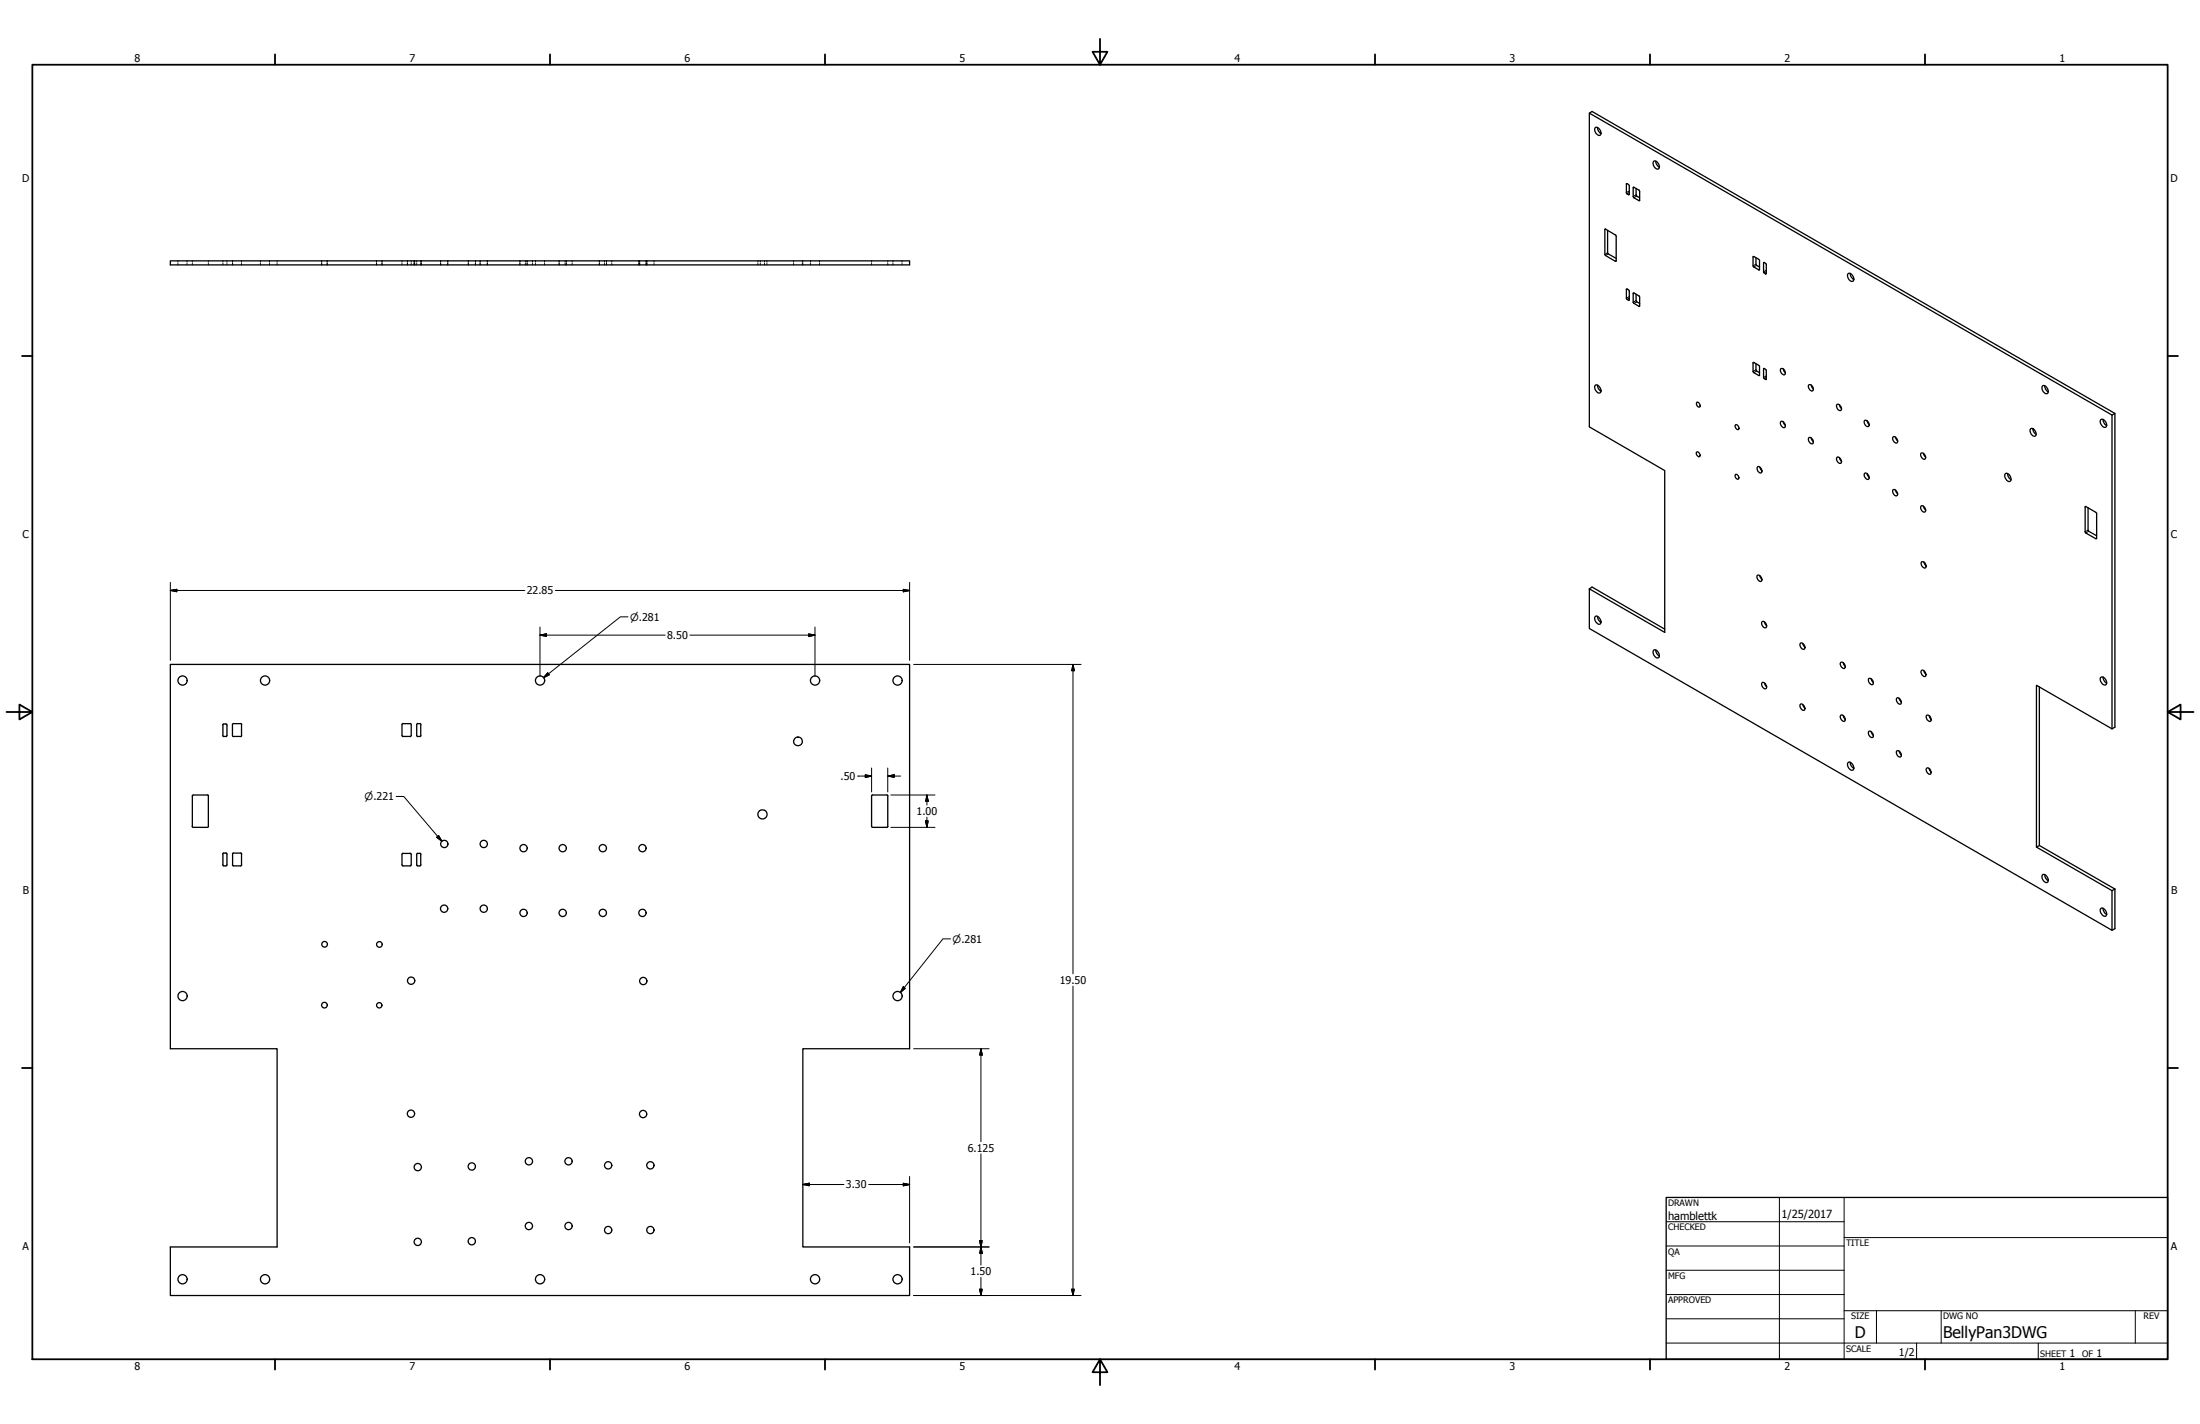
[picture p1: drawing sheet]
<svg xmlns="http://www.w3.org/2000/svg" width="864mm" height="559mm" viewBox="0 0 864 559" stroke-linecap="round" stroke-linejoin="round" font-family="sans-serif">
<!-- layer: Visible (ANSI) -->
<g fill="none" stroke="#000" stroke-width=".51">
<path d="M623.9 44.4l1.1-.6 205.2 118.4v123.2l-1.1 .6M626.1 50.2a1.37 1.37 0 0 1 2.1 1l.2 .6a.93 .93 0 0 1 0 .9 .93 .93 0 0 1-.9 .4l-1.1-1-.4-1zM627.1 50l.3 1.4 1.1 1M638.4 72.2v3.4M638.7 76.1l.6 .3M638.7 72.1l.6 .3M639.6 72.9v3.4M641.1 73.7v3.5M641.3 73.5l2.1 1.1M641.3 77.6l2.1 1.1M642.2 74v2.5M642.5 77l1.1 .6"/>
<path d="M643.6 75.1v3.5M649.3 63.2a2.16 2.16 0 0 1 1.8 3 1.98 1.98 0 0 1-1.8-.9 1.98 1.98 0 0 1 0-2.1zM650 63.2l.4 1.4 1 1.1M630 99.8l.1-9.9 4.2 2.4 .1 10.1M631.1 90.4v8.8M631.3 99.6l3.1 1.8M66.9 102.4h290.2v1.5h-290.2zM630.2 100.3l3.9 2.3M638.4 113.6v3.4M638.7 117.5l.6 .4M638.7 113.4l.6 .3M639.6 114.2v3.5"/>
<path d="M641.1 115.1v3.5M641.4 115l2 1.1M641.4 119.1l2 1.1M642.2 115.4v2.5M642.5 118.4l1.1 .7M643.6 116.6v3.4M692.3 103.2v3.5M692.5 103l.6 .4M692.5 107.1l.6 .4M693.4 103.8v3.5M725.4 107.5a1.36 1.36 0 0 1 2.1 1l.1 .5a.93 .93 0 0 1 0 1 .93 .93 0 0 1-.8 .4l-.9-.5-.5-1zM726.3 107.3l.4 1.4 1 1"/>
<path d="M626.1 151.3a1.36 1.36 0 0 1 2.1 1l.2 .5a.93 .93 0 0 1 0 1 .93 .93 0 0 1-.9 .4l-1.4-1.5zM627.1 151.1l.3 1.4 1.1 1M666.1 157.9a1.18 1.18 0 0 1 1.1 .6 1.18 1.18 0 0 1-.1 1.3l-.9-.5-.3-.7zM690.7 147.2l-.3 .2M692.3 144.8v3.3M692.5 144.6l.6 .4M692.5 148.6l.6 .3M693.4 145.4v3.4M699 144.7a1.44 1.44 0 0 1 1.6 .7 1.44 1.44 0 0 1-.3 1.7l-1-.7-.4-.9zM700 144.8l.8 1.4M710 151.1a1.41 1.41 0 0 1 1.6 .7 1.41 1.41 0 0 1-.3 1.7l-.7-.4-.6-.8zM711 151.1l.8 1.5"/>
<path d="M721 158.8a1.55 1.55 0 0 1 1.5 .6 1.55 1.55 0 0 1 .1 1.6 1.63 1.63 0 0 1-1.6-2.2zM722.1 158.8l.8 1.5M801.9 151.3a2.16 2.16 0 0 1 1.9 3.1 1.98 1.98 0 0 1-1.9-1 1.98 1.98 0 0 1 0-2.1zM802.6 151.4l.4 1.4 1 1M666 177.4a1.16 1.16 0 0 1 1.1 .5 1.16 1.16 0 0 1 0 1.3l-.3 .1-.8-.9zM681.2 166.8a1.19 1.19 0 0 1 1.2 .5 1.19 1.19 0 0 1 0 1.3l-.6-.1-.6-.7zM699 165.5a1.51 1.51 0 0 1 1.6 .6 1.51 1.51 0 0 1 0 1.7 1.68 1.68 0 0 1-1.6-2.3zM700 165.5l.8 1.4M710 171.8a1.51 1.51 0 0 1 1.5 .7 1.51 1.51 0 0 1 .1 1.6 1.68 1.68 0 0 1-1.6-2.3zM710.9 171.8l.9 1.5M721 179.5a1.51 1.51 0 0 1 1.6 .6 1.51 1.51 0 0 1 0 1.7 1.68 1.68 0 0 1-1.6-2.3zM722 179.6l.9 1.4"/>
<path d="M731.9 165a1.44 1.44 0 0 1 1.6 .7 1.44 1.44 0 0 1-.3 1.7l-1-.6-.4-1zM732.9 165.1l.8 1.5M743.1 171.5a1.51 1.51 0 0 1 1.5 .6 1.51 1.51 0 0 1 .1 1.7 1.68 1.68 0 0 1-1.6-2.3zM744 171.6l.9 1.4M754.1 177.9a1.41 1.41 0 0 1 1.5 .7 1.41 1.41 0 0 1-.3 1.7l-.7-.4-.5-.8zM755.1 177.9l.8 1.5M797.1 168.3a1.89 1.89 0 0 1 1.8 .8 1.89 1.89 0 0 1 .1 2 2.03 2.03 0 0 1-1.9-2.8zM798 168.2l.3 1.3 1 .9M824.5 164.8l.4-.3a2.16 2.16 0 0 1 1.8 3.1 2.07 2.07 0 0 1-2.2-2.8zM825.6 164.6l.6 1.8 .8 .6M830.2 162.2l-1.1 .7M681.2 186.2a1.03 1.03 0 0 1 1.2 .6 1.03 1.03 0 0 1-.3 1.3l-.9-.8z"/>
<path d="M689.9 183.3a1.39 1.39 0 0 1 1.5 .7 1.39 1.39 0 0 1-.3 1.6l-1-.7-.4-.9zM690.8 183.3l.8 1.4M731.9 185.8a1.51 1.51 0 0 1 1.5 .6 1.51 1.51 0 0 1 .1 1.7 1.68 1.68 0 0 1-1.6-2.3zM732.9 185.9l.8 1.4M743.1 192.2a1.51 1.51 0 0 1 1.5 .7 1.51 1.51 0 0 1 0 1.6 1.63 1.63 0 0 1-1.5-2.3zM744 192.3l.9 1.4M754.1 198.6a1.51 1.51 0 0 1 1.5 .6 1.51 1.51 0 0 1 0 1.7 1.68 1.68 0 0 1-1.5-2.3zM755 198.6l.9 1.5M787.3 185.8a1.97 1.97 0 0 1 1.8 1 1.97 1.97 0 0 1-.1 2.1 2.12 2.12 0 0 1-1.7-3.1zM788 185.8l.4 1.4 1 1M818.5 198.9v9.8M818.8 198.8l3.9 2.2"/>
<path d="M819.7 199.3v8.7M818.8 209.2l3.9 2.2M819.9 208.5l3.1 1.7M823 201.5v9.8M623.9 231.1l29.6 17.1v-63.5l-29.6-17.2v-123.1l205.2 118.5v123.1M623.9 231.1v15.5l205.2 118.5v-15.6M623.9 231.1l1.1-.7 28.5 16.5M689.8 225.8a1.41 1.41 0 0 1 1.6 .7 1.41 1.41 0 0 1-.3 1.7l-.7-.4-.6-.8zM690.8 225.9l.8 1.4M754.3 220.5a1.44 1.44 0 0 1 1.5 .7 1.44 1.44 0 0 1-.2 1.7l-1.1-.7-.4-.9zM755.3 220.6l.8 1.5M626.1 242.1a1.36 1.36 0 0 1 2.1 1l.2 .5a.93 .93 0 0 1 0 1 .93 .93 0 0 1-.9 .4l-1.1-1-.4-1.1z"/>
<path d="M627.1 241.9l.3 1.3 1.1 1M649 255.3a1.36 1.36 0 0 1 2.1 1l.2 .5a.93 .93 0 0 1 0 1 .93 .93 0 0 1-.9 .4l-.8-.6-.6-.9zM650 255.1l.4 1.4 1 1M691.6 244a1.4 1.4 0 0 1 1.6 .7 1.4 1.4 0 0 1-.2 1.7l-.8-.3-.6-.9zM692.7 244l.8 1.5M706.7 252.5a1.51 1.51 0 0 1 1.5 .6 1.51 1.51 0 0 1 .1 1.7 1.68 1.68 0 0 1-1.6-2.3zM707.7 252.5l.8 1.4M722.6 260a1.43 1.43 0 0 1 1.5 .7 1.43 1.43 0 0 1-.3 1.7l-1-.7-.4-1zM66.9 260.7h290.2v150.8h-41.9v77.8h41.9v19.1h-290.2v-19.1h41.9v-77.8h-41.9zM691.6 268a1.41 1.41 0 0 1 1.6 .6 1.41 1.41 0 0 1-.2 1.7l-.8-.3-.6-.8zM692.7 268l.8 1.5M706.7 276.4a1.51 1.51 0 0 1 1.5 .6 1.51 1.51 0 0 1 .1 1.7 1.68 1.68 0 0 1-1.6-2.3z"/>
<path d="M707.6 276.5l.9 1.4M723.5 260l.8 1.5M733.6 266.3a1.51 1.51 0 0 1 1.5 .6 1.51 1.51 0 0 1 0 1.7 1.63 1.63 0 0 1-1.5-2.3zM734.5 266.4l.9 1.4M744.5 274a1.51 1.51 0 0 1 1.6 .6 1.51 1.51 0 0 1 0 1.7 1.68 1.68 0 0 1-1.6-2.3zM745.5 274l.9 1.5M754.3 263.1a1.4 1.4 0 0 1 1.4 .8 1.4 1.4 0 0 1-.2 1.6l-1.1-.7-.3-.9zM755.2 263.2l.8 1.5M800.5 269.6v62.2l29.7 17.1M824.5 265.9a1.89 1.89 0 0 1 2 .5 1.89 1.89 0 0 1 .4 2l-.2 .3a2.01 2.01 0 0 1-2.2-2.8zM825.6 265.7l.6 1.8 .8 .6M87.4 288.6l.5 .5"/>
<path d="M87.5 284.5v4.1M87.9 284.1l-.5 .4M87.9 284.1l1 .1 .2 .3v4.1l-.2 .4h-1M91.2 284.4l.1 4.4 3.4 .2 .2-.4M91.6 284h2.8M91.7 283.9l-.5 .4M94.5 283.9l.4 .4M94.8 284.4v4.2M157.8 284.4l.1 4.4 3.1 .3 .4-.5v-4.2M158.2 284h2.8M158.2 283.9l-.4 .4M161 283.9l.4 .4"/>
<path d="M163.6 284.4v4.4l1.4 .2 .2-.4M164 284h.8M164 283.9l-.4 .4M164.8 283.9l.4 .4M165.2 284.4v4.2M722.6 280.7a1.4 1.4 0 0 1 1.5 .7 1.4 1.4 0 0 1-.3 1.7l-1-.7-.4-.9zM723.5 280.8l.8 1.5M725.4 299.3a1.36 1.36 0 0 1 2.1 1.1l.1 .5a.93 .93 0 0 1 0 .9 .93 .93 0 0 1-.8 .5l-.9-.6-.5-1zM726.3 299.1l.4 1.4 1 1.1M733.6 287.1a1.51 1.51 0 0 1 1.5 .6 1.51 1.51 0 0 1 0 1.7 1.68 1.68 0 0 1-1.5-2.3zM734.5 287.1l.9 1.5M744.5 294.7a1.51 1.51 0 0 1 1.6 .6 1.51 1.51 0 0 1 0 1.7 1.63 1.63 0 0 1-1.6-2.3z"/>
<path d="M745.5 294.8l.9 1.4M756.3 280.7a1.43 1.43 0 0 1 1.5 .8 1.43 1.43 0 0 1-.2 1.6l-1.1-.7-.4-.9zM757.2 280.8l.9 1.5M829.1 286l-29.7-17.1v63.5l29.7 17.1M81.4 312l-5.9 .1v12.2M81.4 311.9l.5 .4M81.8 312.4v11.9M342.5 312h5.6M342.6 311.9l-.5 .4v12M348.1 311.9l.5 .4M348.5 312.4v11.9M756.3 301.5a1.4 1.4 0 0 1 1.5 .7 1.4 1.4 0 0 1-.2 1.6l-1.1-.7-.4-.8z"/>
<path d="M757.2 301.6l.9 1.4M75.4 324.3l.5 .4h5.5l.5-.4M87.4 339.4l.5 .4M87.5 335.2v4.2M87.9 334.7l-.5 .4M87.9 334.8h1l.2 .3v4.3M89.1 339.4l-.2 .3-1 .1M91.2 339.4l.5 .4h2.7l.5-.4M94.4 334.8l-3.1 .1v4.5M94.5 334.7l.4 .4M94.8 335.2v4.2M157.8 339.4l.4 .4h2.8l.4-.4"/>
<path d="M158.2 334.9h2.8M158.2 334.8l-.4 .4v4.2M161 334.8l.4 .4v4.2M163.6 339.4l.4 .4 1-.1 .2-.3M164 334.9h.8M164 334.8l-.4 .4v4.2M164.8 334.8l.4 .4M165.2 335.3v4.1M342.1 324.3l.5 .4M348.6 324.3l-.5 .4h-5.6M800.5 331.8l-1.1 .6M801.9 343.2a2.16 2.16 0 0 1 1.9 3 1.98 1.98 0 0 1-1.9-.9 1.98 1.98 0 0 1 0-2.1z"/>
<path d="M802.6 343.2l.4 1.4 1 1M824.5 356.6l.4-.2a1.98 1.98 0 0 1 1.8 1.1 1.98 1.98 0 0 1-.3 2.1 2.47 2.47 0 0 1-1.9-3zM825.6 356.4l.6 1.9 .8 .5M830.2 348.9l-1.1 .6M830.2 348.9v15.5l-1.1 .7"/>
<circle cx="71.7" cy="267" r="1.81"/>
<circle cx="104" cy="267" r="1.81"/>
<circle cx="212" cy="267" r="1.81"/>
<circle cx="319.9" cy="267" r="1.81"/>
<circle cx="352.3" cy="267" r="1.81"/>
<circle cx="313.3" cy="291" r="1.72"/>
<circle cx="299.3" cy="319.6" r="1.8"/>
<circle cx="174.4" cy="331.2" r="1.43"/>
<circle cx="189.9" cy="331.2" r="1.43"/>
<circle cx="205.5" cy="332.8" r="1.43"/>
<circle cx="220.9" cy="332.8" r="1.43"/>
<circle cx="236.6" cy="332.8" r="1.43"/>
<circle cx="252.2" cy="332.8" r="1.43"/>
<circle cx="174.3" cy="356.6" r="1.43"/>
<circle cx="189.9" cy="356.6" r="1.43"/>
<circle cx="205.5" cy="358.2" r="1.43"/>
<circle cx="220.9" cy="358.2" r="1.43"/>
<circle cx="236.6" cy="358.2" r="1.43"/>
<circle cx="252.2" cy="358.2" r="1.43"/>
<circle cx="127.4" cy="370.6" r="1.11"/>
<circle cx="148.9" cy="370.6" r="1.11"/>
<circle cx="71.7" cy="390.9" r="1.81"/>
<circle cx="127.3" cy="394.4" r="1.11"/>
<circle cx="148.9" cy="394.5" r="1.05"/>
<circle cx="161.4" cy="384.8" r="1.43"/>
<circle cx="252.5" cy="385" r="1.43"/>
<circle cx="352.3" cy="390.9" r="1.81"/>
<circle cx="161.3" cy="437" r="1.43"/>
<circle cx="252.4" cy="437.2" r="1.43"/>
<circle cx="164" cy="458" r="1.43"/>
<circle cx="185.2" cy="457.7" r="1.43"/>
<circle cx="207.6" cy="455.7" r="1.43"/>
<circle cx="223.2" cy="455.7" r="1.43"/>
<circle cx="238.7" cy="457.3" r="1.43"/>
<circle cx="255.3" cy="457.3" r="1.43"/>
<circle cx="164" cy="487.3" r="1.43"/>
<circle cx="185.2" cy="487.1" r="1.43"/>
<circle cx="207.6" cy="481.1" r="1.43"/>
<circle cx="223.2" cy="481.1" r="1.43"/>
<circle cx="238.7" cy="482.7" r="1.43"/>
<circle cx="255.3" cy="482.7" r="1.43"/>
<circle cx="71.7" cy="502" r="1.81"/>
<circle cx="104" cy="502" r="1.81"/>
<circle cx="212" cy="502" r="1.81"/>
<circle cx="319.9" cy="502" r="1.81"/>
<circle cx="352.3" cy="502" r="1.81"/>
</g>
<!-- layer: Hidden (ANSI) -->
<g fill="none" stroke="#000" stroke-width=".39">
<path d="M69.8 102.4v.5M69.8 103.4v.5M73.4 102.4v.5M73.4 103.4v.5M75.5 102.4v.5M75.5 103.4v.5M81.8 102.4v.5M81.8 103.4v.5M87.5 102.4v.5M87.5 103.4v.5M89.1 102.4v.5M89.1 103.4v.5"/>
<path d="M91.2 102.4v.5M91.2 103.4v.5M94.8 102.4v.5M94.8 103.4v.5M102.2 102.4v.5M102.2 103.4v.5M105.8 102.4v.5M105.8 103.4v.5M108.8 102.4v.5M108.8 103.4v.5M126.2 102.4v.5M126.2 103.4v.5"/>
<path d="M126.3 102.4v.5M126.3 103.4v.5M128.4 102.4v.5M128.4 103.4v.5M128.5 102.4v.5M128.5 103.4v.5M147.8 102.4v.5M147.8 103.4v.5M149.9 102.4v.5M149.9 103.4v.5M157.8 102.4v.5M157.8 103.4v.5"/>
<path d="M159.9 102.4v.5M159.9 103.4v.5M160 102.4v.5M160 103.4v.5M161.4 102.4v.5M161.4 103.4v.5M162.6 102.4v.5M162.6 103.4v.5M162.7 102.4v.5M162.7 103.4v.5M162.8 102.4v.5M162.8 103.4v.5"/>
<path d="M163.6 102.4v.5M163.6 103.4v.5M165.2 102.4v.5M165.2 103.4v.5M165.4 102.4v.5M165.4 103.4v.5M173 102.4v.5M173 103.4v.5M175.8 102.4v.5M175.8 103.4v.5M183.8 102.4v.5M183.8 103.4v.5"/>
<path d="M186.6 102.4v.5M186.6 103.4v.5M188.5 102.4v.5M188.5 103.4v.5M191.3 102.4v.5M191.3 103.4v.5M204.1 102.4v.5M204.1 103.4v.5M206.2 102.4v.5M206.2 103.4v.5M206.9 102.4v.5M206.9 103.4v.5"/>
<path d="M209 102.4v.5M209 103.4v.5M210.2 102.4v.5M210.2 103.4v.5M213.7 102.4v.5M213.7 103.4v.5M219.5 102.4v.5M219.5 103.4v.5M221.8 102.4v.5M221.8 103.4v.5M222.2 102.4v.5M222.2 103.4v.5"/>
<path d="M224.6 102.4v.5M224.6 103.4v.5M235.3 102.4v.5M235.3 103.4v.5M237.3 102.4v.5M237.3 103.4v.5M238.1 102.4v.5M238.1 103.4v.5M240.2 102.4v.5M240.2 103.4v.5M250.8 102.4v.5M250.8 103.4v.5"/>
<path d="M251 102.4v.5M251 103.4v.5M251.1 102.4v.5M251.1 103.4v.5M253.6 102.4v.5M253.6 103.4v.5M253.8 102.4v.5M253.8 103.4v.5M253.9 102.4v.5M253.9 103.4v.5M256.7 102.4v.5M256.7 103.4v.5"/>
<path d="M297.5 102.4v.5M297.5 103.4v.5M298.4 102.4v.5M298.4 103.4v.5M300.1 102.4v.5M300.1 103.4v.5M301.1 102.4v.5M301.1 103.4v.5M311.5 102.4v.5M311.5 103.4v.5M315 102.4v.5M315 103.4v.5"/>
<path d="M315.2 102.4v.5M315.2 103.4v.5M318.1 102.4v.5M318.1 103.4v.5M321.7 102.4v.5M321.7 103.4v.5M342.1 102.4v.5M342.1 103.4v.5M348.5 102.4v.5M348.5 103.4v.5M350.5 102.4v.5M350.5 103.4v.5"/>
<path d="M354.1 102.4v.5M354.1 103.4v.5"/>
</g>
<!-- layer: Visible Narrow (ANSI) -->
<g fill="none" stroke="#000" stroke-width=".39">
<path d="M638.7 72.1l-.3 .1M639.6 76.3l-.3 .1M639.6 75.6l-.9 .5M639.6 74.9l-1.2 .7M641.3 73.5l-.2 .2M642.2 76.5l-1.1 .7M642.5 77l-1.2 .6M643.6 78.6l-.2 .1M630.2 89.9l-.2 .1M631.1 99.2l-1.1 .6M631.3 99.6l-1.1 .7M634.4 102.4l-.3 .2"/>
<path d="M638.7 113.4l-.3 .2M639.6 117.7l-.3 .2M639.6 117l-.9 .5M639.6 116.4l-1.2 .6M641.4 115l-.3 .1M642.2 117.9l-1.1 .7M642.5 118.4l-1.1 .7M688.5 100.6l-.4 .2M689.3 103.7l-1.2 .6M689.5 104.1l-1 .7M690.7 105.8l-.3 .1M692.5 103l-.2 .2"/>
<path d="M693.4 106l-1.1 .7M693.4 106.6l-.9 .5M693.4 107.3l-.3 .2M643.6 120l-.2 .2M688.5 142.2l-.4 .2M689.3 145.1l-1.2 .6M689.5 145.6l-1 .6M690.7 147.2l-.3 .2M692.5 144.6l-.2 .2M693.4 147.4l-1.1 .7M693.4 148.1l-.9 .5M693.4 148.8l-.3 .1"/>
<path d="M818.8 198.8l-.3 .1M819.7 208l-1.2 .7M819.9 208.5l-1.1 .7M823 211.3l-.3 .1"/>
</g>
<g fill="none" stroke="#000" stroke-width=".51">
<path d="M638.4 75.6l.3 .5M638.7 72.1l-.3 .1M639.3 72.4l.3 .5M639.6 76.3l-.3 .1M641.1 77.2l.2 .4M641.3 73.5l-.2 .2M642.2 76.5l.3 .5M643.4 74.6l.2 .5M643.6 78.6l-.2 .1M630 99.8l.2 .5M631.1 99.2l.2 .4M634.4 102.4l-.3 .2"/>
<path d="M638.4 117l.3 .5M638.7 113.4l-.3 .2M639.3 113.7l.3 .5M639.6 117.7l-.3 .2M641.1 118.6l.3 .5M641.4 115l-.3 .1M642.2 117.9l.3 .5M643.4 116.1l.2 .5M688.2 100.7l2.5 1.4-.1 3.9-2.3-1.4zM689.3 101.2v2.5l.2 .4 1.2 .7M692.3 106.7l.2 .4M692.5 103l-.2 .2"/>
<path d="M693.1 103.4l.3 .4M693.4 107.3l-.3 .2M643.6 120l-.2 .2M689.3 142.7l.1 2.8 1.3 .7M690.7 147.2v-3.5l-2.5-1.5 .1 3.9 2.1 1.3M692.3 148.1l.2 .5M692.5 144.6l-.2 .2M693.1 145l.3 .4M693.4 148.8l-.3 .1M818.8 198.8l-.3 .1M818.5 208.7l.3 .5M819.7 208l.2 .5"/>
<path d="M822.7 201l.3 .5M823 211.3l-.3 .1"/>
</g>
<!-- layer: Border (ANSI) -->
<g fill="none" stroke="#000" stroke-width=".7">
<path d="M431.8 15.2v10.2l-2.9-5.1h5.8l-2.9 5.1M12.7 25.4h838.2v508h-838.2zM107.9 21.3v4.1M215.9 21.3v4.1M323.8 21.3v4.1M539.8 21.3v4.1M647.7 21.3v4.1M755.6 21.3v4.1M8.6 139.7h4.1M850.9 139.7h4.1M2.5 279.4h10.2l-5.1-2.9v5.8l5.1-2.9M850.9 279.4l5.1 2.9v-5.8l-5.1 2.9h10.2"/>
<path d="M8.6 419.1h4.1M850.9 419.1h4.1M107.9 533.4v4.1M215.9 533.4v4.1M323.8 533.4v4.1M431.8 533.4l2.9 5.1h-5.8l2.9-5.1v10.2M539.8 533.4v4.1M647.7 533.4v4.1M755.6 533.4v4.1"/>
</g>
<!-- layer: Title (ANSI) -->
<g fill="none" stroke="#000" stroke-width=".39">
<path d="M654 479.4h69.9M698.5 469.9v63.5M723.9 469.9v63.5M654 488.9h69.9M654 498.5h69.9M723.9 485.6h127M654 508h69.9M654 517.5h69.9M723.9 514.3h127M736.6 514.3v12.7M762 514.3v12.7M838.2 514.3v12.7"/>
<path d="M654 527h196.9M752.3 527v6.4M800.1 527v6.4"/>
</g>
<path d="M654 469.9h196.9v63.5h-196.9z" fill="none" stroke="#000" stroke-width=".51"/>
<!-- layer: Dimension (ANSI) -->
<g fill="none" stroke="#000" stroke-width=".39">
<path d="M66.9 231.7l2.5-.4v.9zM66.9 231.7h139.1M66.9 228.5v30.6M218 231.7h139.1M354.6 231.3l2.5 .4-2.5 .5zM357.1 228.5v30.6M212 249.2l2.5-.5v1zM212 249.2h49.1M212 246.1v19.4M246.5 242.1h-3l-30.1 23.8M270.8 249.2h49.1M317.4 248.7l2.5 .5-2.5 .5z"/>
<path d="M319.9 246.1v19.4M215 264l.6 .8-2.2 1.1zM358.6 260.7h65.8M421.2 260.7l.5 2.5h-1zM421.2 260.7v121.4M155.5 312.5h3l15 17.6M336.6 304.5h5.5M339.7 304l2.4 .5-2.4 .6zM342.1 301.4v9.4M348.5 304.5l2.5-.5v1.1zM348.5 304.5h5M348.5 301.4v9.4"/>
<path d="M349.7 312h17.3M363.9 312l.5 2.5h-1.1zM363.9 312v3.9M171.4 328.5l.8-.6 1.3 2.2zM349.7 324.7h17.3M363.3 322.1h1.1l-.5 2.6zM363.9 320.7v4M373.1 368.4h-3l-16.7 21.1M354.6 387.2l.7 .7-1.9 1.6zM421.2 387v121.4M358.6 411.5h29.6M385.1 411.5l.5 2.5h-1z"/>
<path d="M385.1 411.5v36.6M385.1 452.8v43.6M315.2 464.8l2.5-.5v1zM315.2 464.8h16.1M341 464.8h16.1M354.6 464.3l2.5 .5-2.5 .5zM357.1 461.6v26.1M358.6 489.3h29.6M384.6 486.9h1l-.5 2.4zM385.1 489.3l.5 2.5h-1zM358.6 508.4h65.8M384.6 505.9h1l-.5 2.5z"/>
<path d="M385.1 501.3v7.1M420.7 505.9h1l-.5 2.5z"/>
</g>
<g fill="#000" stroke="#000" stroke-width=".39">
<path d="M66.9 231.7l2.5-.4zM66.9 231.7l2.5-.4v.9zM354.6 232.2l2.5-.5zM354.6 231.3l2.5 .4-2.5 .5zM212 249.2l2.5-.5zM212 249.2l2.5-.5v1zM317.4 249.7l2.5-.5zM317.4 248.7l2.5 .5-2.5 .5zM215 264l-1.6 1.9zM215 264l.6 .8-2.2 1.1zM421.2 260.7l.5 2.5zM421.2 260.7l.5 2.5h-1z"/>
<path d="M339.7 305.1l2.4-.6zM339.7 304l2.4 .5-2.4 .6zM348.5 304.5l2.5-.5zM348.5 304.5l2.5-.5v1.1zM363.9 312l.5 2.5zM363.9 312l.5 2.5h-1.1zM171.4 328.5l2.1 1.6zM171.4 328.5l.8-.6 1.3 2.2zM363.3 322.1l.6 2.6zM363.3 322.1h1.1l-.5 2.6zM354.6 387.2l-1.2 2.3zM354.6 387.2l.7 .7-1.9 1.6z"/>
<path d="M385.1 411.5l.5 2.5zM385.1 411.5l.5 2.5h-1zM315.2 464.8l2.5-.5zM315.2 464.8l2.5-.5v1zM354.6 465.3l2.5-.5zM354.6 464.3l2.5 .5-2.5 .5zM384.6 486.9l.5 2.4zM384.6 486.9h1l-.5 2.4zM385.1 489.3l.5 2.5zM385.1 489.3l.5 2.5h-1zM384.6 505.9l.5 2.5zM384.6 505.9h1l-.5 2.5z"/>
<path d="M420.7 505.9l.5 2.5zM420.7 505.9h1l-.5 2.5z"/>
</g>
<g font-size="6.3">
<text x="728.1" y="524.9">D</text>
<text x="762.8" y="525">BellyPan3DWG</text>
</g>
<g font-size="4.4">
<text x="654.8" y="478.6">hamblettk</text>
<text x="699.3" y="478">1/25/2017</text>
</g>
<g font-size="4.2">
<text x="52.8" y="24.4">8</text>
<text x="160.8" y="24.4">7</text>
<text x="268.7" y="24.4">6</text>
<text x="376.7" y="24.4">5</text>
<text x="484.6" y="24.4">4</text>
<text x="592.6" y="24.4">3</text>
<text x="700.5" y="24.4">2</text>
<text x="808.5" y="24.4">1</text>
<text x="8.8" y="71.4">D</text>
<text x="852" y="71.4">D</text>
<text x="8.9" y="211.1">C</text>
<text x="852.2" y="211.1">C</text>
<text x="206.8" y="233.2">22.85</text>
<text x="261.9" y="250.8">8.50</text>
<text x="329.9" y="306.1">.50</text>
<text x="359.8" y="319.8">1.00</text>
<text x="9" y="350.8">B</text>
<text x="852.2" y="350.8">B</text>
<text x="416" y="386.1">19.50</text>
<text x="379.9" y="451.9">6.125</text>
<text x="332" y="466.3">3.30</text>
<text x="8.9" y="490.5">A</text>
<text x="852.2" y="490.5">A</text>
<text x="381" y="500.4">1.50</text>
<text x="745.4" y="532">1/2</text>
<text x="812.4" y="532.6">1</text>
<text x="823" y="532.6">1</text>
<text x="52.8" y="537.5">8</text>
<text x="160.8" y="537.5">7</text>
<text x="268.7" y="537.5">6</text>
<text x="376.7" y="537.5">5</text>
<text x="484.6" y="537.5">4</text>
<text x="592.6" y="537.5">3</text>
<text x="700.5" y="537.5">2</text>
<text x="808.5" y="537.5">1</text>
</g>
<g font-size="4">
<text x="247.3" y="243.5">⌀.281</text>
<text x="143.1" y="314">⌀.221</text>
<text x="374" y="369.9">⌀.281</text>
</g>
<g font-size="3.5">
<text x="654.8" y="473.2">DRAWN</text>
<text x="654.8" y="482.8">CHECKED</text>
<text x="724.7" y="488.9">TITLE</text>
<text x="654.8" y="492.3">QA</text>
<text x="654.8" y="501.8">MFG</text>
<text x="654.8" y="511.4">APPROVED</text>
<text x="726.7" y="517.7">SIZE</text>
<text x="762.8" y="517.7">DWG NO</text>
<text x="841.4" y="517.7">REV</text>
<text x="724.7" y="530.4">SCALE</text>
<text x="800.9" y="532.6">SHEET</text>
<text x="817.4" y="532.6">OF</text>
</g>
</svg>
